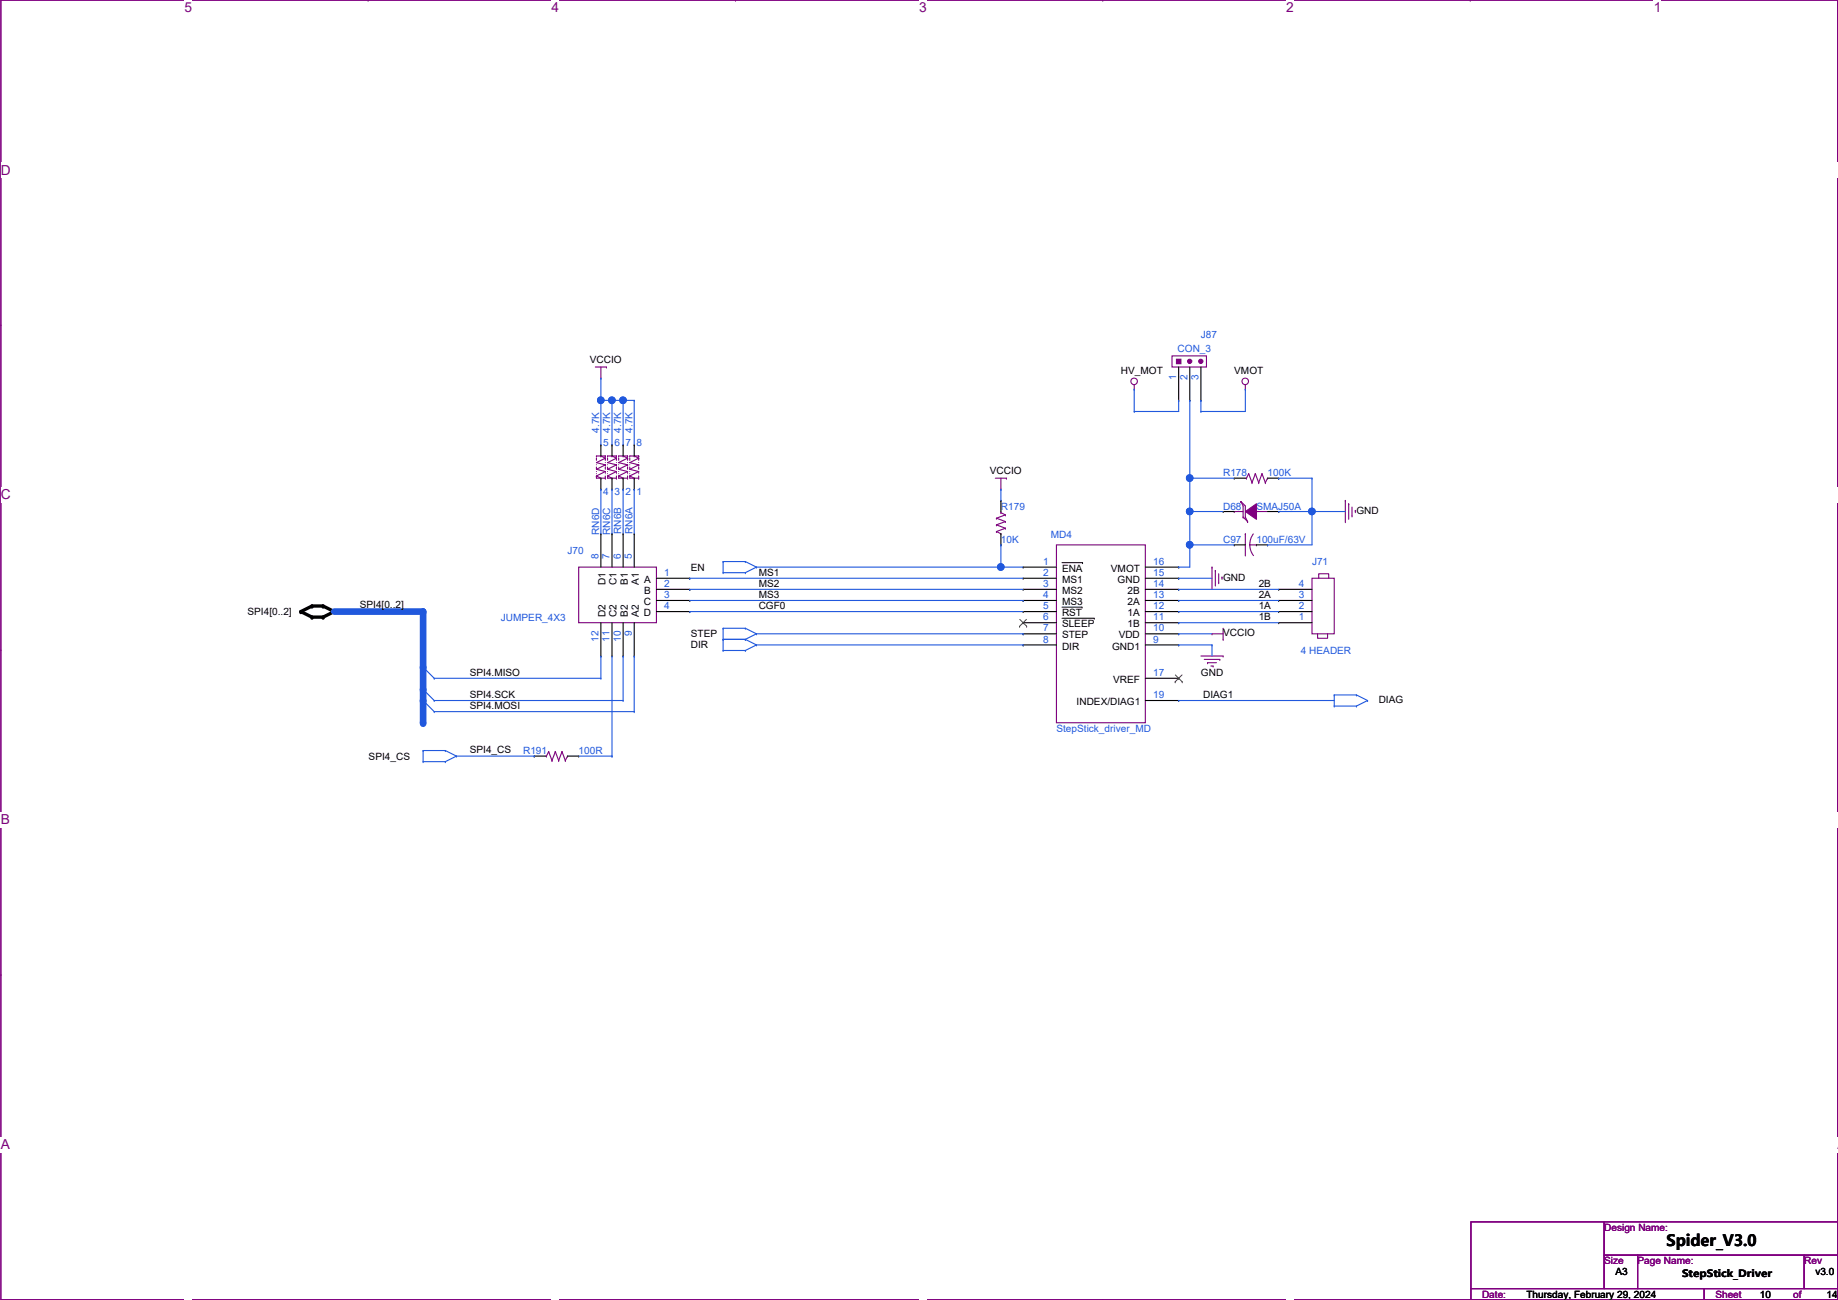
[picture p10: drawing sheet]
<svg xmlns="http://www.w3.org/2000/svg" width="420mm" height="297mm" viewBox="0 0 420 297" stroke-linecap="round" stroke-linejoin="round" font-family="sans-serif">
<path d="M.2 0h419.9v297h-419.9z" fill="none" stroke="#800080" stroke-width=".25"/>
<g fill="#fff">
<path d="M42.2 0h1.7v3.5h-1.7z"/>
<path d="M42.2 297l1.7 .1z"/>
</g>
<path d="M84.1 0h.1M84.1 297h.1" fill="none" stroke="#800080" stroke-width=".25"/>
<g fill="#fff">
<path d="M126.1 0h1.7v3.5h-1.7z"/>
<path d="M126.1 297l1.7 .1z"/>
</g>
<path d="M168.1 0h.1M168.1 297h.1" fill="none" stroke="#800080" stroke-width=".25"/>
<g fill="#fff">
<path d="M210.1 0h1.7v3.5h-1.7z"/>
<path d="M210.1 297l1.7 .1z"/>
</g>
<path d="M252.1 0h.1M252.1 297h.1" fill="none" stroke="#800080" stroke-width=".25"/>
<g fill="#fff">
<path d="M294 0h1.8v3.5h-1.8z"/>
<path d="M294 297l1.8 .1z"/>
</g>
<path d="M336.1 0h.1M336.1 297h.1" fill="none" stroke="#800080" stroke-width=".25"/>
<g fill="#fff">
<path d="M378 0h1.8v3.5h-1.8z"/>
<path d="M378 297l1.8 .1z"/>
<path d="M.2 37.1h2.2v3.5h-2.2z"/>
<path d="M420.1 37.1h.1v3.5h-.1z"/>
<path d="M.2 111.3h2.2v3.5h-2.2z"/>
<path d="M420.1 111.3h.1v3.5h-.1z"/>
</g>
<path d="M.2 74.3h.1M420.1 74.3h.1" fill="none" stroke="#800080" stroke-width=".25"/>
<g fill="#fff">
<path d="M.2 185.6h2.1v3.5h-2.1z"/>
<path d="M420.1 185.6h.1v3.5h-.1z"/>
</g>
<path d="M.2 148.5h.1M420.1 148.5h.1" fill="none" stroke="#800080" stroke-width=".25"/>
<path d="M.2 148.5h.1" fill="none" stroke="#800080" stroke-width=".23"/>
<path d="M420.1 148.5h.1" fill="none" stroke="#800080" stroke-width=".23"/>
<g fill="#fff">
<path d="M.2 259.8h2.1v3.5h-2.1z"/>
<path d="M420.1 259.8h.1v3.5h-.1z"/>
</g>
<g fill="none" stroke="#800080" stroke-width=".25">
<path d="M136.1 83.9h2.5M137.4 86.4h.1M137.4 83.9v2.5M138.6 83.9h.1M259.3 88.9h.1M259.3 87.9v1M284.7 88.9h.1M284.7 87.9v1M136.3 108.8h.1M136.3 109.3h2.1M136.3 104.2h2.1M136.3 108.8l1.1 .5"/>
<path d="M137.4 109.3h.1M137.4 104.2h.1M137.4 104.2l1 .5M138.4 109.3h.1M138.4 104.2h.1M138.4 106.2h.1M138.4 107.7h.1M138.4 104.7h.1M138.4 104.7l-2.1 1 2.1 .5M138.4 106.2l-2.1 1 2.1 .5M138.4 107.7l-2.1 1.1M227.5 109.3h2.6"/>
<path d="M228.8 111.8h.1M228.8 109.3v2.5M230.1 109.3h.1M282.1 116.9h.1M282.1 116.9h2.1M284.7 109.3h.2M284.9 109.3h.1M285.4 108.2h.1M285.4 108.2l-.5 1.1M285.4 108.2l.8 2.1M286.2 110.3h.1M287 108.2h.1"/>
<path d="M287 108.2l-.8 2.1M287 108.2l.7 2.1M287.2 116.9h.1M287.2 116.9h2.6M287.7 110.3h.1M288.5 108.2h.1M288.5 108.2l-.8 2.1M288.5 108.2l.8 2.1M289.3 110.3h.1M289.8 109.3h.1M289.8 109.3l-.5 1M307.5 114.3h.1"/>
<path d="M307.5 114.3v5.1M308.3 115.1h.1M308.3 115.1v3.6M309.1 117.9h.1M309.1 115.9v2M309.8 116.6h.1M309.8 116.6v.5M132.3 129.6h17.8v12.7h-17.8zM277.1 129.6h.1M277.1 129.6v5.1M277.8 130.3h.1M277.8 130.3v3.6"/>
<path d="M278.6 133.1h.1M278.6 131.1v2M279.3 131.9h.1M279.3 131.9v.5M299.9 132.1h5.1v12.7h-5.1zM301.4 132.1v-1h2.3v1M274.5 149.9h5.1M275.3 150.7h3.5M276 151.4h.1M276 151.4h2.1M276.8 152.2h.5M277.1 144.8h.1"/>
<path d="M277.1 144.8h2.5M277.3 152.2h.1M278.8 150.7h.1M279.6 149.9h.1M279.6 146.1h.1M279.6 143.6v2.5M301.2 144.8v1h2.3v-1M.2 222.7h.1M420.1 222.7h.1M336.2 279.2h30.5v15.2h-30.5zM366.7 279.2h53.4v7.6h-53.4zM336.2 294.4h53.4v2.6h-53.4z"/>
<path d="M366.7 286.8h7.6v7.6h-7.6zM374.3 286.8h38.1v7.6h-38.1zM389.6 294.4h30.5v2.6h-30.5zM412.4 286.8h7.7v7.6h-7.7z"/>
<circle cx="259.3" cy="87.1" r=".75"/>
<circle cx="284.7" cy="87.1" r=".75"/>
</g>
<g fill="none" stroke="#2058dd" stroke-width=".25">
<path d="M165.3 130.9h.1M165.3 128.3h.1M165.3 128.3h5.1M165.3 130.9h5.1M165.3 128.3v2.6M170.4 128.3h.1M170.4 130.9h.1M170.4 128.3l2.5 1.3M172.9 129.6h.1M172.9 129.6l-2.5 1.3M96.7 152.4l2.6 2.6M96.7 157.5l2.6 2.6"/>
<path d="M99.3 155h.1M165.3 146.1h.1M165.3 143.6h.1M165.3 148.6h.1M165.3 143.6v5M165.3 143.6h5.1M165.3 146.1h5.1M165.3 148.6h5.1M170.4 143.6h.1M170.4 146.1h.1M170.4 148.6h.1M170.4 143.6l2.5 1.2"/>
<path d="M170.4 146.1l2.5 1.3M172.9 144.8h.1M172.9 147.4h.1M172.9 144.8l-2.5 1.3M172.9 147.4l-2.5 1.2M305 158.8h.1M305 158.8h5.1M305 158.8v2.5M310.1 158.8h.1M310.1 158.8l2.5 1.3M96.7 174h.1M96.7 171.5h.1"/>
<path d="M96.7 171.5h5.1M96.7 174h5.1M96.7 171.5v2.5M96.7 160.1l2.6 2.5M99.3 160.1h.1M99.3 162.6h.1M101.8 171.5h.1M101.8 174h.1M101.8 171.5l2.5 1.3M104.3 172.8h.1M104.3 172.8l-2.5 1.2M305 161.3h.1"/>
<path d="M305 161.3h5.1M310.1 161.3h.1M312.6 160.1h.1M312.6 160.1l-2.5 1.2"/>
</g>
<path d="M68.8 139.7l2.5-1.2h2.6l2.5 1.2-2.5 1.3h-2.6z" fill="none" stroke="#000" stroke-width=".76"/>
<g fill="#000">
<circle cx="68.8" cy="139.7" r=".38"/>
<circle cx="71.3" cy="138.5" r=".38"/>
<circle cx="73.9" cy="138.5" r=".38"/>
<circle cx="76.4" cy="139.7" r=".38"/>
<circle cx="71.3" cy="141" r=".38"/>
<circle cx="73.9" cy="141" r=".38"/>
</g>
<g fill="none" stroke="#000" stroke-width=".25">
<path d="M137.4 101.6h.1M137.4 111.8h.1M137.4 101.6v2.6M137.4 109.3v2.5M282.1 109.3h.1M282.1 109.3h2.6M289.8 109.3h2.5M292.3 109.3h.1M137.4 122h.1M137.4 122v7.6M139.9 122h.1M139.9 122v7.6"/>
<path d="M142.4 122h.1M142.4 122v7.6M145 122h.1M145 122v7.6M150.1 132.1h7.6M150.1 134.7h7.6M150.1 137.2h7.6M150.1 139.7h7.6M157.7 132.1h.1M157.7 134.7h.1M157.7 137.2h.1M157.7 139.7h.1"/>
<path d="M292.3 139.7h.1M292.3 137.2h.1M292.3 134.7h.1M292.3 134.7h7.6M292.3 137.2h7.6M292.3 139.7h7.6M137.4 149.9h.1M137.4 142.3v7.6M139.9 149.9h.1M139.9 142.3v7.6M142.4 149.9h.1M142.4 142.3v7.6"/>
<path d="M145 149.9h.1M145 142.3v7.6M292.3 142.3h.1M292.3 142.3h7.6"/>
</g>
<path d="M136.3 109.3v-5.1M136.3 104.2h.1M138.4 109.3v-5.1M138.4 104.2h.1" fill="none" stroke="#800080" stroke-width=".25" stroke-dasharray=".5 .5 0 .5 0 .5"/>
<path d="M284.7 116.9l2.5-1.8v3.6z" fill-rule="evenodd" fill="#800080"/>
<path d="M267.9 81.3h7.9v2.6h-7.9zM283.7 114.6h.1M283.7 114.6l.5 1v2.6M283.7 114.6l1 1v2.6M284.2 118.2h.1M284.2 118.2l1 1M284.7 116.9l2.5-1.8v3.6zM284.7 118.2h.1M284.7 118.2l.5 1M285.2 119.2h.1" fill="none" stroke="#800080" stroke-width=".25"/>
<path d="M279.6 116.9h.1M279.6 116.9h2.5M289.8 116.9h2.5M292.3 116.9h.1" fill="none" stroke="#000" stroke-width=".25"/>
<path d="M268.9 82.1h1v1h-1z" fill-rule="evenodd" fill="#800080"/>
<path d="M268.9 82.1h1v1h-1z" fill="none" stroke="#800080" stroke-width=".25"/>
<circle cx="272" cy="82.6" r=".49" fill="#800080"/>
<circle cx="272" cy="82.6" r=".49" fill="none" stroke="#800080" stroke-width=".25"/>
<circle cx="274.5" cy="82.6" r=".49" fill="#800080"/>
<g fill="none" stroke="#800080" stroke-width=".25">
<path d="M138.9 108.8h.1M138.9 109.3h2M138.9 104.2h2M138.9 108.8l1 .5M139.9 109.3h.1M139.9 104.2h.1M139.9 104.2l1 .5M140.9 109.3h.1M140.9 104.2h.1M140.9 106.2h.1M140.9 107.7h.1M140.9 104.7h.1"/>
<path d="M140.9 104.7l-2 1 2 .5M140.9 106.2l-2 1 2 .5M140.9 107.7l-2 1.1M141.4 108.8h.1M141.4 109.3h2.1M141.4 104.2h2.1M141.4 108.8l1 .5M142.4 109.3h.1M142.4 104.2h.1M142.4 104.2l1.1 .5M143.5 109.3h.1M143.5 104.2h.1"/>
<path d="M143.5 106.2h.1M143.5 107.7h.1M143.5 104.7h.1M143.5 104.7l-2.1 1 2.1 .5M143.5 106.2l-2.1 1 2.1 .5M143.5 107.7l-2.1 1.1M144 108.8h.1M144 109.3h2M144 104.2h2M144 108.8l1 .5M145 109.3h.1M145 104.2h.1"/>
<path d="M145 104.2l1 .5M146 109.3h.1M146 104.2h.1M146 106.2h.1M146 107.7h.1M146 104.7h.1M146 104.7l-2 1 2 .5M146 106.2l-2 1 2 .5M146 107.7l-2 1.1M227.8 118.4h.1M227.8 119.9h.1M227.8 118.4l2 .8"/>
<path d="M227.8 119.9l2 .8M228.8 117.1h.1M228.8 117.1l1 .5M228.8 116.9v.2M229.8 117.6h.1M229.8 119.2h.1M229.8 117.6l-2 .8M229.8 119.2l-2 .7M227.8 121.5h.1M227.8 121.5l1 .5M228.8 122h.1M229.8 120.7h.1"/>
<path d="M229.8 120.7l-2 .8M241.5 124.5h20.3v40.6h-20.3zM284.7 122h.1M284.7 122v5M285.7 124.5l.1 1 .7 1.5M285.7 124.5h1.5M286.5 122l-.5 .9-.3 1.6M287.2 124.5h.1M124.7 172.8h.2M124.9 172.8h.1M125.4 171.7h.1M125.4 171.7l-.5 1.1"/>
<path d="M125.4 171.7l.8 2.1M126.2 173.8h.1M126.9 171.7h.1M126.9 171.7l-.7 2.1M126.9 171.7l.8 2.1M127.7 173.8h.1M128.5 171.7h.1M128.5 171.7l-.8 2.1M128.5 171.7l.7 2.1M129.2 173.8h.1M129.7 172.8h.1M129.7 172.8l-.5 1"/>
<circle cx="274.5" cy="82.6" r=".49"/>
</g>
<g fill="none" stroke="#000" stroke-width=".25">
<path d="M269.4 91.5h.1M269.4 83.9v7.6M272 91.5h.1M272 83.9v7.6M274.5 91.5h.1M274.5 83.9v7.6M139.9 101.6h.1M139.9 111.8h.1M139.9 101.6v2.6M139.9 109.3v2.5M142.4 101.6h.1M142.4 111.8h.1"/>
<path d="M142.4 101.6v2.6M142.4 109.3v2.5M145 101.6h.1M145 111.8h.1M145 101.6v2.6M145 109.3v2.5M228.8 114.3h.1M228.8 114.3v2.6M228.8 124.5h.1M228.8 122v2.5M233.9 129.6h.1M233.9 132.1h.1"/>
<path d="M233.9 134.7h.1M233.9 137.2h.1M233.9 139.7h.1M233.9 129.6h7.6M233.9 132.1h7.6M233.9 134.7h7.6M233.9 137.2h7.6M233.9 139.7h7.6M261.8 129.6h7.6M261.8 132.1h7.6M261.8 134.7h7.6M261.8 137.2h7.6"/>
<path d="M261.8 139.7h7.6M269.4 139.7h.1M269.4 137.2h.1M269.4 134.7h.1M269.4 132.1h.1M269.4 129.6h.1M282.1 124.5h.1M282.1 124.5h2.6M287.2 124.5h2.6M289.8 124.5h.1M233.9 142.3h.1M233.9 144.8h.1"/>
<path d="M233.9 147.4h.1M233.9 142.3h7.6M233.9 144.8h7.6M233.9 147.4h7.6M261.8 142.3h7.6M261.8 144.8h7.6M261.8 147.4h7.6M261.8 155h7.6M269.4 147.4h.1M269.4 144.8h.1M269.4 142.3h.1M269.4 155h.1"/>
<path d="M122.1 172.8h.1M122.1 172.8h2.6M129.7 172.8h2.6M132.3 172.8h.1M261.8 160.1h7.6M269.4 160.1h.1"/>
</g>
<path d="M138.9 109.3v-5.1M138.9 104.2h.1M140.9 109.3v-5.1M140.9 104.2h.1M141.4 109.3v-5.1M141.4 104.2h.1M143.5 109.3v-5.1M143.5 104.2h.1M144 109.3v-5.1M144 104.2h.1M146 109.3v-5.1M146 104.2h.1" fill="none" stroke="#800080" stroke-width=".25" stroke-dasharray=".5 .5 0 .5 0 .5"/>
<path d="M242.8 128.6h4.7M242.8 138.7h4.5M247.3 138.7h.1M247.5 128.6h.1M242.8 141.3h7.3M250.1 141.3h.1" fill="none" stroke="#000" stroke-width=".23"/>
<path d="M233.1 143.1h.1M233.1 141.5l1.6 1.6M234.6 141.5l-1.5 1.6M234.7 143.1h.1M268.6 155.8h.1M268.7 154.2l1.5 1.6M270.2 154.2l-1.6 1.6M270.2 155.8h.1" fill="none" stroke="#804000" stroke-width=".23"/>
<path d="M137.4 86.4h.1M137.4 91.5h.1M137.4 86.4v15.2" fill="none" stroke="#2058dd" stroke-width=".25"/>
<circle cx="137.3" cy="91.5" r=".75" fill="#2058dd"/>
<g fill="none" stroke="#2058dd" stroke-width=".25">
<path d="M137.4 91.5h.1M137.4 91.5h2.5M139.9 91.5h.1M139.9 91.5v10.1"/>
<circle cx="137.3" cy="91.5" r=".75"/>
</g>
<circle cx="139.9" cy="91.5" r=".75" fill="#2058dd"/>
<g fill="none" stroke="#2058dd" stroke-width=".25">
<path d="M139.9 91.5h.1M139.9 91.5h2.5M142.4 91.5h.1M142.4 91.5v10.1"/>
<circle cx="139.9" cy="91.5" r=".75"/>
</g>
<circle cx="142.4" cy="91.5" r=".75" fill="#2058dd"/>
<g fill="none" stroke="#2058dd" stroke-width=".25">
<path d="M142.4 91.5h.1M142.4 91.5h2.6M145 91.5h.1M145 91.5v10.1M272 109.3h.1M272 109.3h10.1M272 109.3v7.6"/>
<circle cx="142.4" cy="91.5" r=".75"/>
</g>
<circle cx="272" cy="116.9" r=".75" fill="#2058dd"/>
<circle cx="272" cy="116.9" r=".75" fill="none" stroke="#2058dd" stroke-width=".25"/>
<circle cx="272" cy="109.2" r=".75" fill="#2058dd"/>
<g fill="none" stroke="#2058dd" stroke-width=".25">
<path d="M292.3 109.3h.1M292.3 109.3h7.6M299.9 109.3h.1M299.9 109.3v7.6"/>
<circle cx="272" cy="109.2" r=".75"/>
</g>
<circle cx="299.9" cy="116.9" r=".75" fill="#2058dd"/>
<g fill="none" stroke="#2058dd" stroke-width=".25">
<path d="M137.4 111.8h.1M137.4 111.8v10.2M139.9 111.8h.1M139.9 111.8v10.2M142.4 111.8h.1M142.4 111.8v10.2M145 111.8h.1M145 111.8v10.2M228.8 111.8h.1M228.8 111.8v2.5M272 116.9h.1M272 116.9h7.6"/>
<path d="M272 116.9v7.6M292.3 116.9h.1M292.3 116.9h15.2M299.9 116.9h.1M299.9 116.9v7.6M228.8 124.5h.1M228.8 124.5v5.1M272 124.5h.1M272 124.5h10.1"/>
<circle cx="299.9" cy="116.9" r=".75"/>
</g>
<circle cx="272" cy="124.5" r=".75" fill="#2058dd"/>
<g fill="none" stroke="#2058dd" stroke-width=".25">
<path d="M172.9 129.6h55.9M228.8 129.6h.1M272 124.5h.1M272 124.5v5.1M289.8 124.5h.1M289.8 124.5h10.1"/>
<circle cx="272" cy="124.5" r=".75"/>
</g>
<circle cx="228.8" cy="129.6" r=".75" fill="#2058dd"/>
<g fill="none" stroke="#2058dd" stroke-width=".25">
<path d="M157.7 132.1h.1M157.7 134.7h.1M157.7 139.7h.1M157.7 132.1h76.2M157.7 134.7h76.2M157.7 137.2h76.2M157.7 139.7h76.2M228.8 129.6h.1M228.8 129.6h5.1M233.9 137.2h.1M269.4 129.6h.1M269.4 132.1h.1"/>
<path d="M269.4 134.7h.1M269.4 137.2h.1M269.4 139.7h.1M269.4 129.6h2.6M269.4 132.1h7.7M269.4 134.7h22.9M269.4 137.2h22.9M269.4 139.7h22.9M99.3 155h38.1M137.4 149.9h.1M137.4 155h.1M137.4 149.9v5.1"/>
<path d="M139.9 149.9v22.9M142.4 149.9h.1M142.4 149.9v10.2M145 149.9h.1M145 149.9v12.7M172.9 144.8h61M172.9 147.4h61M233.9 144.8h.1M233.9 147.4h.1M269.4 142.3h.1M269.4 144.8h.1M269.4 147.4h.1"/>
<path d="M269.4 142.3h22.9M269.4 144.8h7.7M269.4 147.4h7.7M277.1 147.4h.1M277.1 147.4v2.5M99.3 160.1h43.1M99.3 162.6h45.7M139.9 172.8h.1M142.4 160.1h.1M145 162.6h.1M269.4 160.1h.1M269.4 160.1h35.6"/>
<circle cx="228.8" cy="129.6" r=".75"/>
</g>
<path d="M76.4 139.7h20.3" fill="none" stroke="#2058dd" stroke-width="1.5"/>
<circle cx="96.7" cy="139.7" r=".76" fill="#2058dd"/>
<path d="M96.7 139.7v12.7" fill="none" stroke="#2058dd" stroke-width="1.5"/>
<circle cx="96.7" cy="152.4" r=".76" fill="#2058dd"/>
<path d="M96.7 152.4v5.1" fill="none" stroke="#2058dd" stroke-width="1.5"/>
<circle cx="96.7" cy="157.5" r=".76" fill="#2058dd"/>
<path d="M96.7 157.5v2.6" fill="none" stroke="#2058dd" stroke-width="1.5"/>
<circle cx="96.7" cy="160.1" r=".76" fill="#2058dd"/>
<path d="M96.7 160.1v5" fill="none" stroke="#2058dd" stroke-width="1.5"/>
<circle cx="96.7" cy="165.1" r=".76" fill="#2058dd"/>
<g fill="none" stroke="#2058dd" stroke-width=".25">
<path d="M259.3 88.9h.1M259.3 94h.1M259.3 88.9v5.1M269.4 91.5h.1M269.4 91.5v2.5h-10.1M272 91.5h.1M272 91.5v17.8M274.5 91.5h.1M274.5 94h.1M274.5 91.5v2.5M284.7 88.9h.1M284.7 88.9v5.1h-10.2"/>
<path d="M104.3 172.8h17.8M122.1 172.8h.1M132.3 172.8h7.6M139.9 172.8h.1"/>
</g>
<circle cx="137.3" cy="91.5" r=".75" fill="#2058dd"/>
<circle cx="137.3" cy="91.5" r=".75" fill="none" stroke="#2058dd" stroke-width=".25"/>
<circle cx="139.9" cy="91.5" r=".75" fill="#2058dd"/>
<circle cx="139.9" cy="91.5" r=".75" fill="none" stroke="#2058dd" stroke-width=".25"/>
<circle cx="142.4" cy="91.5" r=".75" fill="#2058dd"/>
<circle cx="142.4" cy="91.5" r=".75" fill="none" stroke="#2058dd" stroke-width=".25"/>
<circle cx="272" cy="116.9" r=".75" fill="#2058dd"/>
<circle cx="272" cy="116.9" r=".75" fill="none" stroke="#2058dd" stroke-width=".25"/>
<circle cx="272" cy="109.2" r=".75" fill="#2058dd"/>
<circle cx="272" cy="109.2" r=".75" fill="none" stroke="#2058dd" stroke-width=".25"/>
<circle cx="299.9" cy="116.9" r=".75" fill="#2058dd"/>
<circle cx="299.9" cy="116.9" r=".75" fill="none" stroke="#2058dd" stroke-width=".25"/>
<circle cx="272" cy="124.5" r=".75" fill="#2058dd"/>
<circle cx="272" cy="124.5" r=".75" fill="none" stroke="#2058dd" stroke-width=".25"/>
<circle cx="228.8" cy="129.6" r=".75" fill="#2058dd"/>
<circle cx="228.8" cy="129.6" r=".75" fill="none" stroke="#2058dd" stroke-width=".25"/>
<text font-size="3.6" x="380.9" y="284.7">Spider_V3.0</text>
<g font-size="3.1" fill="#800080">
<text x="42.2" y="2.8">5</text>
<text x="126.1" y="2.8">4</text>
<text x="210.1" y="2.8">3</text>
<text x="294" y="2.8">2</text>
<text x="378" y="2.8">1</text>
<text x=".2" y="39.9">D</text>
<text x=".2" y="114.1">C</text>
<text x=".2" y="188.4">B</text>
<text x=".2" y="262.6">A</text>
<text x="420.1" y="262.6">A</text>
</g>
<g font-size="2.3" fill="#2058dd">
<text x="274.5" y="77.3">J87</text>
<text x="269.2" y="80.3">CON_3</text>
<text x="268.9" y="86.9" transform="rotate(-90 268.9 86.9)">1</text>
<text x="271.4" y="86.9" transform="rotate(-90 271.4 86.9)">2</text>
<text x="274" y="86.9" transform="rotate(-90 274 86.9)">3</text>
<text x="136.9" y="98.8" transform="rotate(-90 136.9 98.8)">4.7K</text>
<text x="137.9" y="101.9">5</text>
<text x="139.5" y="98.8" transform="rotate(-90 139.5 98.8)">4.7K</text>
<text x="140.5" y="101.9">6</text>
<text x="142" y="98.8" transform="rotate(-90 142 98.8)">4.7K</text>
<text x="143" y="101.9">7</text>
<text x="144.6" y="98.8" transform="rotate(-90 144.6 98.8)">4.7K</text>
<text x="145.5" y="101.9">8</text>
<text x="137.9" y="113.1">4</text>
<text x="140.5" y="113.1">3</text>
<text x="143" y="113.1">2</text>
<text x="145.5" y="113.1">1</text>
<text x="279.6" y="108.8">R178</text>
<text x="289.8" y="108.8">100K</text>
<text x="228.8" y="116.4">R179</text>
<text x="279.6" y="116.4">D68</text>
<text x="287.2" y="116.4">SMAJ50A</text>
<text x="136.9" y="122.2" transform="rotate(-90 136.9 122.2)">RN6D</text>
<text x="139.5" y="122.2" transform="rotate(-90 139.5 122.2)">RN6C</text>
<text x="142" y="122" transform="rotate(-90 142 122)">RN6B</text>
<text x="144.6" y="122" transform="rotate(-90 144.6 122)">RN6A</text>
<text x="228.8" y="124">10K</text>
<text x="240.2" y="123">MD4</text>
<text x="279.6" y="124">C97</text>
<text x="287.2" y="124">100uF/63V</text>
<text x="129.7" y="126.6">J70</text>
<text x="136.8" y="127.8" transform="rotate(-90 136.8 127.8)">8</text>
<text x="139.3" y="127.8" transform="rotate(-90 139.3 127.8)">7</text>
<text x="141.9" y="127.8" transform="rotate(-90 141.9 127.8)">6</text>
<text x="144.4" y="127.8" transform="rotate(-90 144.4 127.8)">5</text>
<text x="151.8" y="131.6">1</text>
<text x="238.5" y="129">1</text>
<text x="238.5" y="131.6">2</text>
<text x="263.6" y="131.6">15</text>
<text x="263.6" y="129">16</text>
<text x="299.9" y="129.1">J71</text>
<text x="151.8" y="134.1">2</text>
<text x="151.8" y="136.7">3</text>
<text x="238.5" y="134.1">3</text>
<text x="238.5" y="136.7">4</text>
<text x="263.6" y="136.7">13</text>
<text x="263.6" y="134.1">14</text>
<text x="296.9" y="136.7">3</text>
<text x="296.9" y="134.1">4</text>
<text x="114.5" y="141.8">JUMPER_4X3</text>
<text x="151.8" y="139.2">4</text>
<text x="238.5" y="139.2">5</text>
<text x="238.5" y="141.7">6</text>
<text x="263.6" y="141.7">11</text>
<text x="263.6" y="139.2">12</text>
<text x="296.9" y="141.7">1</text>
<text x="296.9" y="139.2">2</text>
<text x="136.8" y="146.6" transform="rotate(-90 136.8 146.6)">12</text>
<text x="139.3" y="146.6" transform="rotate(-90 139.3 146.6)">11</text>
<text x="141.9" y="146.6" transform="rotate(-90 141.9 146.6)">10</text>
<text x="144.4" y="145.3" transform="rotate(-90 144.4 145.3)">9</text>
<text x="238.5" y="144.3">7</text>
<text x="238.5" y="146.8">8</text>
<text x="263.6" y="146.8">9</text>
<text x="263.6" y="144.3">10</text>
<text x="297.4" y="149.4">4 HEADER</text>
<text x="263.6" y="154.4">17</text>
<text x="263.6" y="159.5">19</text>
<text x="241.5" y="167.2">StepStick_driver_MD</text>
<text x="119.6" y="172.3">R191</text>
<text x="132.3" y="172.3">100R</text>
</g>
<g font-size="2.3">
<text x="134.8" y="82.9">VCCIO</text>
<text x="256.2" y="85.4">HV_MOT</text>
<text x="282.1" y="85.4">VMOT</text>
<text x="226.3" y="108.3">VCCIO</text>
<text x="310.1" y="117.4">GND</text>
<text x="157.9" y="130.4">EN</text>
<text x="173.4" y="131.6">MS1</text>
<text x="242.8" y="130.6">ENA</text>
<text x="253.9" y="130.6">VMOT</text>
<text x="138.4" y="133.8" transform="rotate(-90 138.4 133.8)">D1</text>
<text x="141" y="133.8" transform="rotate(-90 141 133.8)">C1</text>
<text x="143.5" y="133.6" transform="rotate(-90 143.5 133.6)">B1</text>
<text x="146" y="133.6" transform="rotate(-90 146 133.6)">A1</text>
<text x="147.3" y="133.2">A</text>
<text x="147.3" y="135.7">B</text>
<text x="173.4" y="134.2">MS2</text>
<text x="173.4" y="136.7">MS3</text>
<text x="242.8" y="133.2">MS1</text>
<text x="242.8" y="135.7">MS2</text>
<text x="255.5" y="133.2">GND</text>
<text x="257.8" y="135.7">2B</text>
<text x="279.6" y="132.7">GND</text>
<text x="287.7" y="134.2">2B</text>
<text x="287.7" y="136.7">2A</text>
<text x="56.6" y="140.5">SPI4[0..2]</text>
<text x="82.2" y="139">SPI4[0..2]</text>
<text x="138.4" y="141" transform="rotate(-90 138.4 141)">D2</text>
<text x="141" y="141" transform="rotate(-90 141 141)">C2</text>
<text x="143.5" y="141" transform="rotate(-90 143.5 141)">B2</text>
<text x="146" y="141" transform="rotate(-90 146 141)">A2</text>
<text x="147.1" y="138.3">C</text>
<text x="147.1" y="140.8">D</text>
<text x="173.4" y="139.2">CGF0</text>
<text x="242.8" y="138.3">MS3</text>
<text x="242.8" y="140.8">RST</text>
<text x="242.8" y="143.3">SLEEP</text>
<text x="257.8" y="143.3">1B</text>
<text x="257.8" y="140.8">1A</text>
<text x="257.8" y="138.3">2A</text>
<text x="287.7" y="139.2">1A</text>
<text x="287.7" y="141.8">1B</text>
<text x="157.9" y="145.6">STEP</text>
<text x="157.9" y="148.2">DIR</text>
<text x="242.8" y="145.9">STEP</text>
<text x="242.8" y="148.4">DIR</text>
<text x="254.2" y="148.4">GND1</text>
<text x="255.7" y="145.9">VDD</text>
<text x="279.6" y="145.4">VCCIO</text>
<text x="107.4" y="154.5">SPI4.MISO</text>
<text x="274.5" y="154.5">GND</text>
<text x="107.4" y="159.6">SPI4.SCK</text>
<text x="246.1" y="161.1">INDEX/DIAG1</text>
<text x="254.5" y="156">VREF</text>
<text x="275" y="159.6">DIAG1</text>
<text x="315.2" y="160.6">DIAG</text>
<text x="107.4" y="162.1">SPI4.MOSI</text>
<text x="84.3" y="173.6">SPI4_CS</text>
<text x="107.4" y="172">SPI4_CS</text>
<text x="369.3" y="291.4">A3</text>
<text x="384.5" y="291.8">StepStick_Driver</text>
<text x="415" y="291.4">v3.0</text>
<text x="348.9" y="296.5">Thursday, February 29, 2024</text>
<text x="402.3" y="296.5">10</text>
<text x="417.5" y="296.5">14</text>
</g>
<g font-size="2.3" fill="#800080">
<text x="366.7" y="281.3">Design Name:</text>
<text x="366.7" y="288.9">Size</text>
<text x="374.3" y="288.9">Page Name:</text>
<text x="412.4" y="288.9">Rev</text>
<text x="338.8" y="296.5">Date:</text>
<text x="392.1" y="296.5">Sheet</text>
<text x="409.9" y="296.5">of</text>
</g>
</svg>
